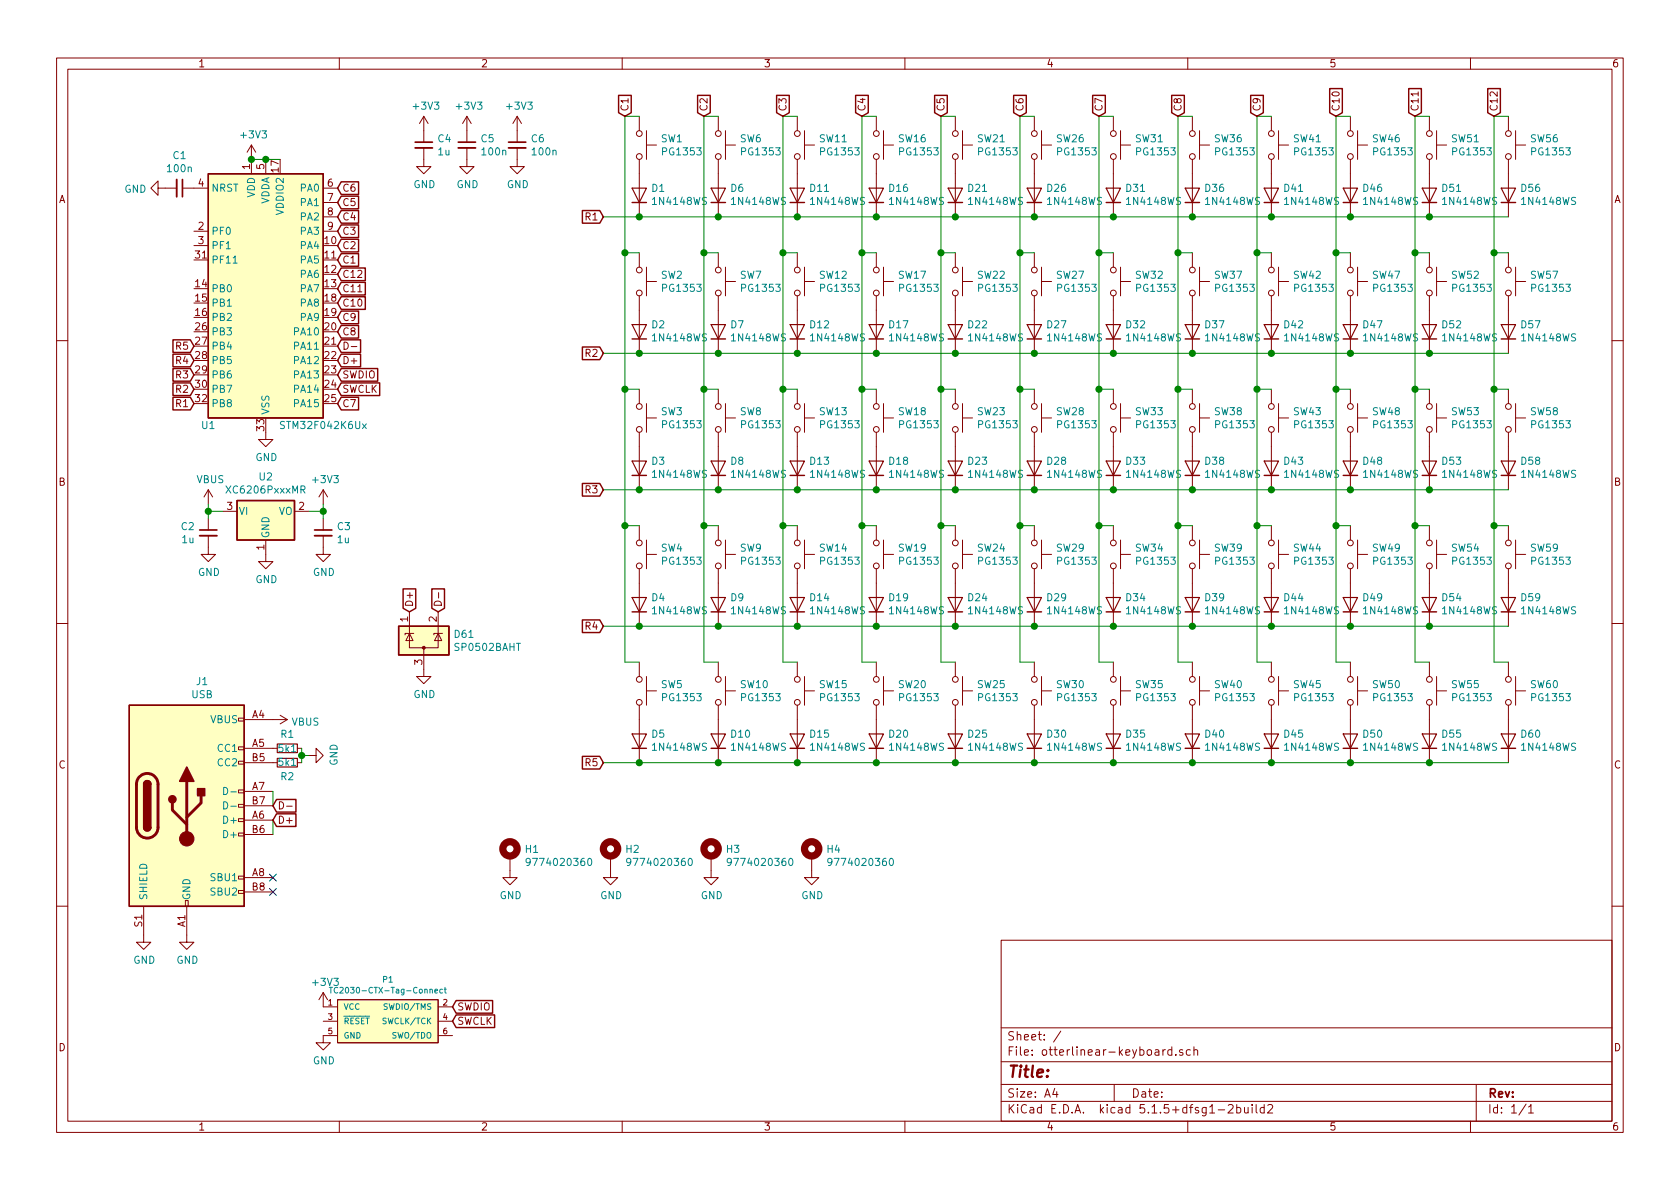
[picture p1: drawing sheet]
<svg xmlns="http://www.w3.org/2000/svg" width="297mm" height="210mm" viewBox="0 0 297 210" stroke-linecap="round" stroke-linejoin="round" font-family="sans-serif">
<g fill="none" stroke="#840000" stroke-width=".18">
<path d="M10 10.3h277v189.9h-277zM12 12.2h273v186.1h-273zM60 10.3v1.9M110 10.3v1.9M160 10.3v1.9M210 10.3v1.9M250.7 16.3v.7M260 10.3v1.9M27.9 33.3v-1.3l-1.2 1.3 1.2 1.2v-1.2h3.3M32.3 33.3h4.5M44.4 25.6v5.1M44.4 25.6l-.7 1.3"/>
<path d="M44.4 25.6l.8 1.3M47 28.2v2.5M57.1 33.3h2.6M57.1 35.8h2.6M57.1 38.3h2.6M74.9 26.2v3.3h1.3l-1.3 1.2-1.2-1.2h1.2M74.9 20.6v4.5M74.9 20.6l-.7 1.2M74.9 20.6l.8 1.2M82.5 26.2v3.3h1.3l-1.3 1.2-1.2-1.2h1.2M82.5 20.6v4.5M82.5 20.6l-.7 1.2"/>
<path d="M82.5 20.6l.8 1.2M91.4 26.2v3.3h1.3l-1.3 1.2-1.2-1.2h1.2M91.4 20.6v4.5M91.4 20.6l-.7 1.2M91.4 20.6l.8 1.2M113 20.6v2.5M113 28.2v10.1M114.3 23.1v5.1M114.3 25.6h1.8M127 20.6v2.5M127 28.2v10.1M128.3 23.1v5.1"/>
<path d="M128.3 25.6h1.7M141 20.6v2.5M141 28.2v10.1M142.2 23.1v5.1M142.2 25.6h1.8M154.9 20.6v2.5M154.9 28.2v10.1M156.2 23.1v5.1M156.2 25.6h1.8M168.9 20.6v2.5M168.9 28.2v10.1M170.2 23.1v5.1"/>
<path d="M170.2 25.6h1.8M182.9 20.6v2.5M182.9 28.2v10.1M184.1 23.1v5.1M184.1 25.6h1.8M196.8 20.6v2.5M196.8 28.2v10.1M198.1 23.1v5.1M198.1 25.6h1.8M210.8 20.6v2.5M210.8 28.2v10.1M212.1 23.1v5.1"/>
<path d="M212.1 25.6h1.8M224.8 20.6v2.5M224.8 28.2v10.1M226.1 23.1v5.1M226.1 25.6h1.7M238.8 20.6v2.5M238.8 28.2v10.1M240 23.1v5.1M240 25.6h1.8M252.7 20.6v2.5M252.7 28.2v10.1M254 23.1v5.1"/>
<path d="M254 25.6h1.8M266.7 20.6v2.5M266.7 28.2v10.1M268 23.1v5.1M268 25.6h1.7M34.3 40.9h2.5M34.3 43.4h2.5M57.1 40.9h2.6M113 44.7v2.5M113 52.3v10.2M114.3 47.2v5.1M114.3 49.8h1.8"/>
<path d="M127 44.7v2.5M127 52.3v10.2M128.3 47.2v5.1M128.3 49.8h1.7M141 44.7v2.5M141 52.3v10.2M142.2 47.2v5.1M142.2 49.8h1.8M154.9 44.7v2.5M154.9 52.3v10.2M156.2 47.2v5.1M156.2 49.8h1.8"/>
<path d="M168.9 44.7v2.5M168.9 52.3v10.2M170.2 47.2v5.1M170.2 49.8h1.8M182.9 44.7v2.5M182.9 52.3v10.2M184.1 47.2v5.1M184.1 49.8h1.8M196.8 44.7v2.5M196.8 52.3v10.2M198.1 47.2v5.1M198.1 49.8h1.8"/>
<path d="M210.8 44.7v2.5M210.8 52.3v10.2M212.1 47.2v5.1M212.1 49.8h1.8M224.8 44.7v2.5M224.8 52.3v10.2M226.1 47.2v5.1M226.1 49.8h1.7M238.8 44.7v2.5M238.8 52.3v10.2M240 47.2v5.1M240 49.8h1.8"/>
<path d="M252.7 44.7v2.5M252.7 52.3v10.2M254 47.2v5.1M254 49.8h1.8M266.7 44.7v2.5M266.7 52.3v10.2M268 47.2v5.1M268 49.8h1.7M10 60.2h2M47 76.4v1.3h1.3l-1.3 1.3-1.3-1.3h1.3M60.8 60.5a.64 .64 0 0 1 .8 .6 .64 .64 0 0 1-.8 .7zM62.1 61.3h1"/>
<path d="M113 68.8v2.6M113 76.4v10.2M114.3 71.4v5M114.3 73.9h1.8M127 68.8v2.6M127 76.4v10.2M128.3 71.4v5M128.3 73.9h1.7M141 68.8v2.6M141 76.4v10.2M142.2 71.4v5M142.2 73.9h1.8"/>
<path d="M154.9 68.8v2.6M154.9 76.4v10.2M156.2 71.4v5M156.2 73.9h1.8M168.9 68.8v2.6M168.9 76.4v10.2M170.2 71.4v5M170.2 73.9h1.8M182.9 68.8v2.6M182.9 76.4v10.2M184.1 71.4v5M184.1 73.9h1.8"/>
<path d="M196.8 68.8v2.6M196.8 76.4v10.2M198.1 71.4v5M198.1 73.9h1.8M210.8 68.8v2.6M210.8 76.4v10.2M212.1 71.4v5M212.1 73.9h1.8M224.8 68.8v2.6M224.8 76.4v10.2M226.1 71.4v5M226.1 73.9h1.7"/>
<path d="M238.8 68.8v2.6M238.8 76.4v10.2M240 71.4v5M240 73.9h1.8M252.7 68.8v2.6M252.7 76.4v10.2M254 71.4v5M254 73.9h1.8M266.7 68.8v2.6M266.7 76.4v10.2M268 71.4v5M268 73.9h1.7"/>
<path d="M285 60.2h2M36.8 94.7v3.3h1.3l-1.3 1.3-1.2-1.3h1.2M36.8 86.6v2.5M36.8 91.7v2M36.8 86.6l-.7 1.3M36.8 86.6l.8 1.3M39.4 90.4h2.5M47 95.5v3.8h1.3l-1.3 1.3-1.3-1.3h1.3M52.1 90.4h2.5M57.1 94.7v3.3h1.3l-1.3 1.3-1.2-1.3h1.2M57.1 86.6v2.5M57.1 91.7v2"/>
<path d="M57.1 86.6l-.7 1.3M57.1 86.6l.8 1.3M113 93v2.5M114.3 98h1.8M114.3 95.5v5.1M127 93v2.5M128.3 98h1.7M128.3 95.5v5.1M141 93v2.5M142.2 98h1.8M142.2 95.5v5.1M154.9 93v2.5"/>
<path d="M156.2 98h1.8M156.2 95.5v5.1M168.9 93v2.5M170.2 98h1.8M170.2 95.5v5.1M182.9 93v2.5M184.1 98h1.8M184.1 95.5v5.1M196.8 93v2.5M198.1 98h1.8M198.1 95.5v5.1M210.8 93v2.5"/>
<path d="M212.1 98h1.8M212.1 95.5v5.1M224.8 93v2.5M226.1 98h1.7M226.1 95.5v5.1M238.8 93v2.5M240 98h1.8M240 95.5v5.1M252.7 93v2.5M254 98h1.8M254 95.5v5.1M266.7 93v2.5"/>
<path d="M268 98h1.7M268 95.5v5.1M10 110.3h2M72.4 112v2.5h5.1v-2.5M72.4 112l.6 1.3h-1.2zM72.4 108.2v3.8M73.2 112h-1.6v.3M74.9 114.5v5.1h1.3l-1.3 1.3-1.2-1.3h1.2M76.9 106.4a.66 .66 0 0 1 .8-.1 .66 .66 0 0 1 .3 .7h-1.2zM77.5 112l.6 1.3h-1.3zM77.5 108.2v3.8M77.5 104.8v1"/>
<path d="M78.2 112h-1.5v.3M113 100.6v10.1M113 117.1v2.5M114.3 119.6v5.1M127 100.6v10.1M127 117.1v2.5M128.3 119.6v5.1M141 100.6v10.1M141 117.1v2.5M142.2 119.6v5.1M154.9 100.6v10.1M154.9 117.1v2.5"/>
<path d="M156.2 119.6v5.1M168.9 100.6v10.1M168.9 117.1v2.5M170.2 119.6v5.1M182.9 100.6v10.1M182.9 117.1v2.5M184.1 119.6v5.1M196.8 100.6v10.1M196.8 117.1v2.5M198.1 119.6v5.1M210.8 100.6v10.1M210.8 117.1v2.5"/>
<path d="M212.1 119.6v5.1M224.8 100.6v10.1M224.8 117.1v2.5M226.1 119.6v5.1M238.8 100.6v10.1M238.8 117.1v2.5M240 119.6v5.1M252.7 100.6v10.1M252.7 117.1v2.5M254 119.6v5.1M266.7 100.6v10.1M266.7 117.1v2.5"/>
<path d="M268 119.6v5.1M285 110.3h2M42.2 139.7h1v.5h-1zM42.2 134.6h1v.5h-1zM42.2 132.1h1v.5h-1zM42.2 127h1v.5h-1zM43.2 127.2h7.6M43.2 132.3h5.8M43.2 134.9h5.8M43.2 139.9h5.1M49.5 126.5l1.3 .7M50.8 127.2l-1.3 .8"/>
<path d="M52.6 132.3h.7M52.6 134.9h.7M54.6 133.6h1.3v-1.3l1.2 1.3-1.2 1.3v-1.3M113 124.7v10.2M114.3 122.2h1.8M127 124.7v10.2M128.3 122.2h1.7M141 124.7v10.2M142.2 122.2h1.8M154.9 124.7v10.2M156.2 122.2h1.8M168.9 124.7v10.2"/>
<path d="M170.2 122.2h1.8M182.9 124.7v10.2M184.1 122.2h1.8M196.8 124.7v10.2M198.1 122.2h1.8M210.8 124.7v10.2M212.1 122.2h1.8M224.8 124.7v10.2M226.1 122.2h1.7M238.8 124.7v10.2M240 122.2h1.8M252.7 124.7v10.2"/>
<path d="M254 122.2h1.8M266.7 124.7v10.2M268 122.2h1.7M32.8 159.3h.5v1h-.5zM42.2 157.5h1v.5h-1zM42.2 154.9h1v.5h-1zM42.2 147.3h1v.5h-1zM42.2 144.8h1v.5h-1zM42.2 142.2h1v.5h-1zM43.2 145h5.1M43.2 155.2h5.1M43.2 147.6h5.1"/>
<path d="M43.2 142.5h5.1M43.2 157.7h5.1M49.4 141.8a.64 .64 0 0 1 .7 .6 .64 .64 0 0 1-.7 .6zM50.7 142.6h1M90.2 151.4v3.8h1.2l-1.2 1.3-1.3-1.3h1.3M107.9 151.4v3.8h1.3l-1.3 1.3-1.2-1.3h1.2M125.7 151.4v3.8h1.3l-1.3 1.3-1.2-1.3h1.2M143.5 151.4v3.8h1.3l-1.3 1.3-1.3-1.3h1.3M10 160.2h2M25.4 160.3v6.3h1.3l-1.3 1.3-1.3-1.3h1.3M33 160.3v6.3h1.3l-1.3 1.3-1.3-1.3h1.3M57.1 175.5v2.5h2.6"/>
<path d="M57.1 175.5l-.7 1.3M57.1 175.5l.8 1.3M59.7 176.8h17.8v7.6h-17.8zM77.5 178h2.5M177 166.3h108v32h-108zM285 160.2h2M57.1 180.6h2.6M59.7 183.1h-2.6v1.3h1.3l-1.3 1.3-1.2-1.3h1.2M60 198.3v1.9M77.5 180.6h2.5M77.5 183.1h2.5M110 198.3v1.9"/>
<path d="M160 198.3v1.9M177 194.8h108M177 191.8h108M177 187.8h108M177 181.8h108M186.5 192.5l-.4 1h1M186.8 193v1M187.6 182.3l-1.3 2M197 191.8v3M205.6 185.6v1M206 185.6l-.4 .3M207.2 185.7l-.4-.1-.3 .3 .1 .6h.6"/>
<path d="M207.2 185.1v1.5M207.9 186.5v.1M209.1 185.7a.37 .37 0 0 0-.6 .1l.1 .2 .5 .2 .1 .1-.2 .3-.5-.1M210 198.3v1.9M210.5 185.7l-.5-.1-.2 .3v.6l.2 .1 .5-.1M211.1 185.7h.1a.37 .37 0 0 1 .6 .1v.8M211.1 185.1v1.5M215.4 196.3h1.1M217.2 195.5l.2-.2h.4l.2 .5-.9 1h.9M218.7 195.9l.4-.1 .3 .3-.1 .6h-.6M218.7 195.3v1.5M220 195.8l.1 .9 .3 .1 .3-.1"/>
<path d="M220.7 195.8v1M221.4 195.3v.2M221.4 195.8v1M222.1 195.3v1.3l.2 .2M223.5 195.9l-.4-.1-.3 .3 .1 .6 .2 .1 .4-.1M223.5 195.3v1.5M224.2 195.5l.2-.2h.3l.3 .5-.9 1h.9M260 198.3v1.9M261 191.8v6.5M269.8 195.2l-1.2 2M270.3 195.8l.4-.5v1.5M270.3 196.8h.8"/>
<circle cx="113" cy="23.6" r=".51"/>
<circle cx="113" cy="27.7" r=".51"/>
<circle cx="127" cy="23.6" r=".51"/>
<circle cx="127" cy="27.7" r=".51"/>
<circle cx="141" cy="27.7" r=".51"/>
<circle cx="141" cy="23.6" r=".51"/>
<circle cx="154.9" cy="23.6" r=".51"/>
<circle cx="154.9" cy="27.7" r=".51"/>
<circle cx="168.9" cy="27.7" r=".51"/>
<circle cx="168.9" cy="23.6" r=".51"/>
<circle cx="182.9" cy="27.7" r=".51"/>
<circle cx="182.9" cy="23.6" r=".51"/>
<circle cx="196.9" cy="27.7" r=".51"/>
<circle cx="196.9" cy="23.6" r=".51"/>
<circle cx="210.8" cy="27.7" r=".51"/>
<circle cx="210.8" cy="23.6" r=".51"/>
<circle cx="224.8" cy="27.7" r=".51"/>
<circle cx="224.8" cy="23.6" r=".51"/>
<circle cx="238.8" cy="27.7" r=".51"/>
<circle cx="238.8" cy="23.6" r=".51"/>
<circle cx="252.7" cy="27.7" r=".51"/>
<circle cx="252.7" cy="23.6" r=".51"/>
<circle cx="266.7" cy="27.7" r=".51"/>
<circle cx="266.7" cy="23.6" r=".51"/>
<circle cx="113" cy="51.8" r=".51"/>
<circle cx="113" cy="47.7" r=".51"/>
<circle cx="127" cy="51.8" r=".51"/>
<circle cx="127" cy="47.7" r=".51"/>
<circle cx="141" cy="51.8" r=".51"/>
<circle cx="141" cy="47.7" r=".51"/>
<circle cx="154.9" cy="47.7" r=".51"/>
<circle cx="154.9" cy="51.8" r=".51"/>
<circle cx="168.9" cy="47.7" r=".51"/>
<circle cx="168.9" cy="51.8" r=".51"/>
<circle cx="182.9" cy="51.8" r=".51"/>
<circle cx="182.9" cy="47.7" r=".51"/>
<circle cx="196.9" cy="51.8" r=".51"/>
<circle cx="196.9" cy="47.7" r=".51"/>
<circle cx="210.8" cy="51.8" r=".51"/>
<circle cx="210.8" cy="47.7" r=".51"/>
<circle cx="224.8" cy="47.7" r=".51"/>
<circle cx="224.8" cy="51.8" r=".51"/>
<circle cx="238.8" cy="51.8" r=".51"/>
<circle cx="238.8" cy="47.7" r=".51"/>
<circle cx="252.7" cy="51.8" r=".51"/>
<circle cx="252.7" cy="47.7" r=".51"/>
<circle cx="266.7" cy="47.7" r=".51"/>
<circle cx="266.7" cy="51.8" r=".51"/>
<circle cx="113" cy="75.9" r=".51"/>
<circle cx="113" cy="71.9" r=".51"/>
<circle cx="127" cy="71.9" r=".51"/>
<circle cx="127" cy="75.9" r=".51"/>
<circle cx="141" cy="75.9" r=".51"/>
<circle cx="141" cy="71.9" r=".51"/>
<circle cx="154.9" cy="75.9" r=".51"/>
<circle cx="154.9" cy="71.9" r=".51"/>
<circle cx="168.9" cy="75.9" r=".51"/>
<circle cx="168.9" cy="71.9" r=".51"/>
<circle cx="182.9" cy="75.9" r=".51"/>
<circle cx="182.9" cy="71.9" r=".51"/>
<circle cx="196.9" cy="71.9" r=".51"/>
<circle cx="196.9" cy="75.9" r=".51"/>
<circle cx="210.8" cy="71.9" r=".51"/>
<circle cx="210.8" cy="75.9" r=".51"/>
<circle cx="224.8" cy="71.9" r=".51"/>
<circle cx="224.8" cy="75.9" r=".51"/>
<circle cx="238.8" cy="75.9" r=".51"/>
<circle cx="238.8" cy="71.9" r=".51"/>
<circle cx="252.7" cy="71.9" r=".51"/>
<circle cx="252.7" cy="75.9" r=".51"/>
<circle cx="266.7" cy="75.9" r=".51"/>
<circle cx="266.7" cy="71.9" r=".51"/>
<circle cx="113" cy="96" r=".51"/>
<circle cx="127" cy="96" r=".51"/>
<circle cx="141" cy="96" r=".51"/>
<circle cx="154.9" cy="96" r=".51"/>
<circle cx="168.9" cy="96" r=".51"/>
<circle cx="182.9" cy="96" r=".51"/>
<circle cx="196.9" cy="96" r=".51"/>
<circle cx="210.8" cy="96" r=".51"/>
<circle cx="224.8" cy="96" r=".51"/>
<circle cx="238.8" cy="96" r=".51"/>
<circle cx="252.7" cy="96" r=".51"/>
<circle cx="266.7" cy="96" r=".51"/>
<circle cx="113" cy="100.1" r=".51"/>
<circle cx="127" cy="100.1" r=".51"/>
<circle cx="141" cy="100.1" r=".51"/>
<circle cx="154.9" cy="100.1" r=".51"/>
<circle cx="168.9" cy="100.1" r=".51"/>
<circle cx="182.9" cy="100.1" r=".51"/>
<circle cx="196.9" cy="100.1" r=".51"/>
<circle cx="210.8" cy="100.1" r=".51"/>
<circle cx="224.8" cy="100.1" r=".51"/>
<circle cx="238.8" cy="100.1" r=".51"/>
<circle cx="252.7" cy="100.1" r=".51"/>
<circle cx="266.7" cy="100.1" r=".51"/>
<circle cx="113" cy="124.2" r=".51"/>
<circle cx="113" cy="120.1" r=".51"/>
<circle cx="127" cy="120.1" r=".51"/>
<circle cx="127" cy="124.2" r=".51"/>
<circle cx="141" cy="120.1" r=".51"/>
<circle cx="141" cy="124.2" r=".51"/>
<circle cx="154.9" cy="124.2" r=".51"/>
<circle cx="154.9" cy="120.1" r=".51"/>
<circle cx="168.9" cy="124.2" r=".51"/>
<circle cx="168.9" cy="120.1" r=".51"/>
<circle cx="182.9" cy="120.1" r=".51"/>
<circle cx="182.9" cy="124.2" r=".51"/>
<circle cx="196.9" cy="124.2" r=".51"/>
<circle cx="196.9" cy="120.1" r=".51"/>
<circle cx="210.8" cy="124.2" r=".51"/>
<circle cx="210.8" cy="120.1" r=".51"/>
<circle cx="224.8" cy="120.1" r=".51"/>
<circle cx="224.8" cy="124.2" r=".51"/>
<circle cx="238.8" cy="124.2" r=".51"/>
<circle cx="238.8" cy="120.1" r=".51"/>
<circle cx="252.7" cy="124.2" r=".51"/>
<circle cx="252.7" cy="120.1" r=".51"/>
<circle cx="266.7" cy="124.2" r=".51"/>
<circle cx="266.7" cy="120.1" r=".51"/>
</g>
<g fill="none" stroke="#840000" stroke-width=".25">
<path d="M109.4 16.9h2.2v3l-1.1 .7-1.1-.7zM123.3 16.9h2.3v3l-1.1 .7-1.2-.7zM137.3 16.9h2.2v3l-1.1 .7-1.1-.7zM151.3 16.9h2.2v3l-1.1 .7-1.1-.7zM165.3 16.9h2.2v3l-1.1 .7-1.1-.7zM179.2 16.9h2.3v3l-1.2 .7-1.1-.7zM193.2 16.9h2.2v3l-1.1 .7-1.1-.7zM207.2 16.9h2.2v3l-1.1 .7-1.1-.7zM221.1 16.9h2.3v3l-1.2 .7-1.1-.7zM235.1 15.7h2.2v4.2l-1.1 .7-1.1-.7zM249.1 15.7h2.2v4.2l-1.1 .7-1.1-.7zM263 15.7h2.3v4.2l-1.1 .7-1.2-.7z"/>
<path d="M36.8 30.7h20.3v43.2h-20.3zM60.3 32.2h3.1v2.2h-3.1l-.6-1.1zM60.3 34.7h3.1v2.2h-3.1l-.6-1.1zM60.3 37.2h3.1v2.3h-3.1l-.6-1.2zM60.3 39.8h3.1v2.2h-3.1l-.6-1.1zM103 37.2h3l.7 1.1-.7 1.2h-3zM111.8 35.8h2.5M125.7 35.8h2.6M139.7 35.8h2.5M153.7 35.8h2.5M167.6 35.8h2.6M181.6 35.8h2.5"/>
<path d="M195.6 35.8h2.5M209.5 35.8h2.6M223.5 35.8h2.6M237.5 35.8h2.5M251.5 35.8h2.5M265.4 35.8h2.6M60.3 44.9h3.1v2.2h-3.1l-.6-1.1zM60.3 42.3h3.1v2.2h-3.1l-.6-1.1zM60.3 47.4h4.3v2.2h-4.3l-.6-1.1zM60.3 49.9h4.3v2.3h-4.3l-.6-1.2zM60.3 52.5h4.3v2.2h-4.3l-.6-1.1zM60.3 55h3.1v2.2h-3.1l-.6-1.1z"/>
<path d="M60.3 57.6h3.1v2.2h-3.1l-.6-1.1zM111.8 59.9h2.5M125.7 59.9h2.6M139.7 59.9h2.5M153.7 59.9h2.5M167.6 59.9h2.6M181.6 59.9h2.5M195.6 59.9h2.5M209.5 59.9h2.6M223.5 59.9h2.6M237.5 59.9h2.5M251.5 59.9h2.5"/>
<path d="M265.4 59.9h2.6M30.6 62.6h3.1l.6 1.1-.6 1.2h-3.1zM30.6 60.1h3.1l.6 1.1-.6 1.1h-3.1zM30.6 65.2h3.1l.6 1.1-.6 1.1h-3.1zM30.6 67.7h3.1l.6 1.1-.6 1.1h-3.1zM30.6 70.3h3.1l.6 1.1-.6 1.1h-3.1zM60.3 67.7h6.8v2.2h-6.8l-.6-1.1zM60.3 65.2h6.5v2.2h-6.5l-.6-1.1zM60.3 62.6h3.5v2.3h-3.5l-.6-1.2zM60.3 60.1h3.5v2.2h-3.5l-.6-1.1zM60.3 70.3h3.1v2.2h-3.1l-.6-1.1zM103 61.4h3l.7 1.1-.7 1.1h-3z"/>
<path d="M41.9 88.5h10.2v7h-10.2zM103 85.5h3l.7 1.1-.7 1.1h-3zM111.8 84.1h2.5M125.7 84.1h2.6M139.7 84.1h2.5M153.7 84.1h2.5M167.6 84.1h2.6M181.6 84.1h2.5M195.6 84.1h2.5M209.5 84.1h2.6M223.5 84.1h2.6M237.5 84.1h2.5"/>
<path d="M251.5 84.1h2.5M265.4 84.1h2.6M70.5 110.7h8.9v5.1h-8.9zM71.3 104.1h2.2v3.5l-1.1 .6-1.1-.6zM76.4 104.1h2.2v3.5l-1.1 .6-1.1-.6zM103 109.6h3l.7 1.1-.7 1.2h-3zM111.8 108.2h2.5M125.7 108.2h2.6M139.7 108.2h2.5M153.7 108.2h2.5M167.6 108.2h2.6M181.6 108.2h2.5"/>
<path d="M195.6 108.2h2.5M209.5 108.2h2.6M223.5 108.2h2.6M237.5 108.2h2.5M251.5 108.2h2.5M265.4 108.2h2.6M22.9 124.7h20.3v35.6h-20.3zM25.4 138.7a.63 .63 0 0 1 .6-.7 .63 .63 0 0 1 .7 .7M103 133.8h3l.7 1.1-.7 1.1h-3zM111.8 132.3h2.5M125.7 132.3h2.6M139.7 132.3h2.5"/>
<path d="M153.7 132.3h2.5M167.6 132.3h2.6M181.6 132.3h2.5M195.6 132.3h2.5M209.5 132.3h2.6M223.5 132.3h2.6M237.5 132.3h2.5M251.5 132.3h2.5M265.4 132.3h2.6M25.4 146.3a.63 .63 0 0 0 .6 .6 .63 .63 0 0 0 .7-.6M48.9 143.9h3.4v2.2h-3.4l-.6-1.1zM48.9 141.4h3.4v2.2h-3.4l-.6-1.1z"/>
<path d="M80.6 179.5h6.9v2.2h-6.9l-.6-1.1zM80.6 176.9h6.5v2.3h-6.5l-.6-1.2z"/>
</g>
<g fill="none" stroke="#840000" stroke-width=".2">
<path d="M111.8 33.3h2.5l-1.3 2.5zM125.7 33.3h2.6l-1.3 2.5zM139.7 33.3h2.5l-1.2 2.5zM153.7 33.3h2.5l-1.3 2.5zM167.6 33.3h2.6l-1.3 2.5zM181.6 33.3h2.5l-1.2 2.5zM195.6 33.3h2.5l-1.3 2.5zM209.5 33.3h2.6l-1.3 2.5zM223.5 33.3h2.6l-1.3 2.5zM237.5 33.3h2.5l-1.2 2.5zM251.5 33.3h2.5l-1.3 2.5zM265.4 33.3h2.6l-1.3 2.5z"/>
<path d="M111.8 57.4h2.5l-1.3 2.5zM125.7 57.4h2.6l-1.3 2.5zM139.7 57.4h2.5l-1.2 2.5zM153.7 57.4h2.5l-1.3 2.5zM167.6 57.4h2.6l-1.3 2.5zM181.6 57.4h2.5l-1.2 2.5zM195.6 57.4h2.5l-1.3 2.5zM209.5 57.4h2.6l-1.3 2.5zM223.5 57.4h2.6l-1.3 2.5zM237.5 57.4h2.5l-1.2 2.5zM251.5 57.4h2.5l-1.3 2.5zM265.4 57.4h2.6l-1.3 2.5z"/>
<path d="M111.8 81.5h2.5l-1.3 2.6zM125.7 81.5h2.6l-1.3 2.6zM139.7 81.5h2.5l-1.2 2.6zM153.7 81.5h2.5l-1.3 2.6zM167.6 81.5h2.6l-1.3 2.6zM181.6 81.5h2.5l-1.2 2.6zM195.6 81.5h2.5l-1.3 2.6zM209.5 81.5h2.6l-1.3 2.6zM223.5 81.5h2.6l-1.3 2.6zM237.5 81.5h2.5l-1.2 2.6zM251.5 81.5h2.5l-1.3 2.6zM265.4 81.5h2.6l-1.3 2.6z"/>
<path d="M111.8 105.7h2.5l-1.3 2.5zM125.7 105.7h2.6l-1.3 2.5zM139.7 105.7h2.5l-1.2 2.5zM153.7 105.7h2.5l-1.3 2.5zM167.6 105.7h2.6l-1.3 2.5zM181.6 105.7h2.5l-1.2 2.5zM195.6 105.7h2.5l-1.3 2.5zM209.5 105.7h2.6l-1.3 2.5zM223.5 105.7h2.6l-1.3 2.5zM237.5 105.7h2.5l-1.2 2.5zM251.5 105.7h2.5l-1.3 2.5zM265.4 105.7h2.6l-1.3 2.5z"/>
<path d="M49 131.6h3.6v1.5h-3.6zM49 134.1h3.6v1.5h-3.6zM111.8 129.8h2.5l-1.3 2.5zM125.7 129.8h2.6l-1.3 2.5zM139.7 129.8h2.5l-1.2 2.5zM153.7 129.8h2.5l-1.3 2.5zM167.6 129.8h2.6l-1.3 2.5zM181.6 129.8h2.5l-1.2 2.5zM195.6 129.8h2.5l-1.3 2.5zM209.5 129.8h2.6l-1.3 2.5zM223.5 129.8h2.6l-1.3 2.5zM237.5 129.8h2.5l-1.2 2.5z"/>
<path d="M251.5 129.8h2.5l-1.3 2.5zM265.4 129.8h2.6l-1.3 2.5z"/>
</g>
<g fill="#ffffc2" stroke="#ffffc2" stroke-width=".18">
<path d="M59.7 176.8h17.8v7.6h-17.8z"/>
<path d="M22.9 124.7h20.3v35.6h-20.3z"/>
<path d="M70.5 110.7h8.9v5.1h-8.9z"/>
<path d="M36.8 30.7h20.3v43.2h-20.3z"/>
<path d="M41.9 88.5h10.2v7h-10.2z"/>
</g>
<g fill="none" stroke="#008484" stroke-width=".18">
<path d="M41.2 46.5h.7M64.1 74.9l.7 .9M64.8 74.9l-.7 .9M53.2 86.6l.6-.1 .1-.5-.2-.1h-.5v1.3M53.5 86.6l.4 .6M39.5 139.2a.64 .64 0 0 1 .8 .7 .64 .64 0 0 1-.8 .6zM39.5 141.8a.64 .64 0 0 1 .8 .6 .64 .64 0 0 1-.8 .6zM40.8 140h1M40.8 142.6h1M93.8 152.3l-.3 .3h-.3l-.2-.3 .1-.4 .1-.1 .5 .1a.84 .84 0 0 1-.3 1.2h-.3M104 151.9l.2-.1a.67 .67 0 0 1 .4 .6 .67 .67 0 0 1-.4 .7l-.2-.2-.1-.3zM111.5 152.3l-.2 .3h-.3l-.2-.3v-.4l.2-.1 .5 .1a.84 .84 0 0 1-.3 1.2h-.3"/>
<path d="M121.8 151.9l.2-.1a.67 .67 0 0 1 .4 .6 .67 .67 0 0 1-.4 .7l-.3-.5zM129.3 152.3l-.2 .3h-.3l-.2-.3v-.4l.2-.1 .4 .1a.84 .84 0 0 1-.3 1.2h-.2M139.6 151.9l.2-.1a.67 .67 0 0 1 .4 .6 .67 .67 0 0 1-.4 .7l-.4-.5zM147.1 152.3l-.3 .3h-.2l-.2-.3v-.4l.2-.1 .4 .1a.84 .84 0 0 1-.3 1.2h-.2M157.4 151.9l.1-.1a.67 .67 0 0 1 .5 .6 .67 .67 0 0 1-.5 .7l-.3-.5zM58.5 174.6v1M59.7 174.7a.46 .46 0 0 0-.6 .4 .46 .46 0 0 0 .6 .4M76.9 175.3l.5-.1-.1-.2-.3-.1-.1 .2v.5h.4M78.2 175l-.2-.1-.3 .2 .2 .5h.3M78.5 174.9h.4M78.7 174.6v.9l.2 .1"/>
</g>
<path d="M31.2 31.7v3.1M73.4 26.2h3.1M81 26.2h3.1M89.9 26.2h3.1M35.3 94.7h3.1M55.6 94.7h3.1" fill="none" stroke="#840000" stroke-width=".33"/>
<path d="M32.3 31.7v3.1M73.4 25.1h3.1M81 25.1h3.1M89.9 25.1h3.1M35.3 93.7h3.1M55.6 93.7h3.1" fill="none" stroke="#840000" stroke-width=".3"/>
<path d="M24.6 137.5a1.9 1.9 0 0 1 2.1-.6 1.9 1.9 0 0 1 1.2 1.8v7.6a1.9 1.9 0 0 1-1.9 1.9 1.9 1.9 0 0 1-1.9-1.9v-7.8l.1-.5zM33 138.2v10.1M30.5 142v1.3l2.5 2.5M35.6 140.7v1.3l-2.6 2.5" fill="none" stroke="#840000" stroke-width=".51"/>
<g fill="#840000" stroke="#840000" stroke-width=".25">
<path d="M25.4 146.3h1.3a.63 .63 0 0 1-.7 .6 .63 .63 0 0 1-.6-.6z"/>
<path d="M25.6 138.2a.63 .63 0 0 1 .7-.1 .63 .63 0 0 1 .4 .6h-1.3z"/>
<path d="M25.4 138.7h1.3v7.6h-1.3z"/>
<path d="M34.9 139.4h1.3v1.3h-1.3z"/>
<path d="M33 135.6l1.3 2.6h-2.6z"/>
<circle cx="30.5" cy="141.3" r=".63"/>
</g>
<g fill="#840000" stroke="#840000" stroke-width=".18">
<circle cx="33" cy="148.3" r="1.27"/>
<circle cx="74.9" cy="114.5" r=".25"/>
</g>
<g fill="none" stroke="#840000" stroke-width="1.3">
<circle cx="90.2" cy="150.1" r="1.27"/>
<circle cx="107.9" cy="150.1" r="1.27"/>
<circle cx="125.7" cy="150.1" r="1.27"/>
<circle cx="143.5" cy="150.1" r="1.27"/>
</g>
<g fill="none" stroke="#008400" stroke-width=".18">
<path d="M44.4 28.2h5.1M106.7 38.3h160M113 20.6h-2.5v96.5h2.5M127 20.6h-2.5v96.5h2.5M141 20.6h-2.6v96.5h2.6M154.9 20.6h-2.5v96.5h2.5M168.9 20.6h-2.5v96.5h2.5M182.9 20.6h-2.6v96.5h2.6M196.8 20.6h-2.5v96.5h2.5M210.8 20.6h-2.5v96.5h2.5M224.8 20.6h-2.6v96.5h2.6M238.8 20.6h-2.6v96.5h2.6"/>
<path d="M252.7 20.6h-2.5v96.5h2.5M266.7 20.6h-2.5v96.5h2.5M110.5 44.7h2.5M124.5 44.7h2.5M138.4 44.7h2.6M152.4 44.7h2.5M166.4 44.7h2.5M180.3 44.7h2.6M194.3 44.7h2.5M208.3 44.7h2.5M222.2 44.7h2.6M236.2 44.7h2.6"/>
<path d="M250.2 44.7h2.5M264.2 44.7h2.5M106.7 62.5h160M110.5 68.8h2.5M124.5 68.8h2.5M138.4 68.8h2.6M152.4 68.8h2.5M166.4 68.8h2.5M180.3 68.8h2.6M194.3 68.8h2.5M208.3 68.8h2.5M222.2 68.8h2.6"/>
<path d="M236.2 68.8h2.6M250.2 68.8h2.5M264.2 68.8h2.5M36.8 89.1v2.6M36.8 90.4h2.6M54.6 90.4h2.5M57.1 89.1v2.6M106.7 86.6h160M110.5 93h2.5M124.5 93h2.5M138.4 93h2.6M152.4 93h2.5"/>
<path d="M166.4 93h2.5M180.3 93h2.6M194.3 93h2.5M208.3 93h2.5M222.2 93h2.6M236.2 93h2.6M250.2 93h2.5M264.2 93h2.5M106.7 110.7h160M48.3 139.9v2.6M53.3 132.3v2.6M53.3 133.6h1.3"/>
<path d="M106.7 134.9h160M48.3 145v2.6"/>
</g>
<g fill="#008400" stroke="#008400" stroke-width=".25">
<circle cx="182.9" cy="110.7" r=".51"/>
<circle cx="141" cy="86.6" r=".51"/>
<circle cx="154.9" cy="86.6" r=".51"/>
<circle cx="168.9" cy="86.6" r=".51"/>
<circle cx="182.9" cy="86.6" r=".51"/>
<circle cx="113" cy="38.3" r=".51"/>
<circle cx="196.9" cy="86.6" r=".51"/>
<circle cx="127" cy="38.3" r=".51"/>
<circle cx="210.8" cy="86.6" r=".51"/>
<circle cx="224.8" cy="86.6" r=".51"/>
<circle cx="238.8" cy="86.6" r=".51"/>
<circle cx="53.3" cy="133.6" r=".51"/>
<circle cx="141" cy="38.3" r=".51"/>
<circle cx="57.2" cy="90.4" r=".51"/>
<circle cx="252.7" cy="86.6" r=".51"/>
<circle cx="113" cy="110.7" r=".51"/>
<circle cx="36.8" cy="90.4" r=".51"/>
<circle cx="127" cy="110.7" r=".51"/>
<circle cx="154.9" cy="38.3" r=".51"/>
<circle cx="141" cy="110.7" r=".51"/>
<circle cx="168.9" cy="38.3" r=".51"/>
<circle cx="154.9" cy="110.7" r=".51"/>
<circle cx="168.9" cy="110.7" r=".51"/>
<circle cx="154.9" cy="62.5" r=".51"/>
<circle cx="166.4" cy="44.7" r=".51"/>
<circle cx="168.9" cy="62.5" r=".51"/>
<circle cx="182.9" cy="62.5" r=".51"/>
<circle cx="196.9" cy="62.5" r=".51"/>
<circle cx="210.8" cy="62.5" r=".51"/>
<circle cx="224.8" cy="62.5" r=".51"/>
<circle cx="238.8" cy="62.5" r=".51"/>
<circle cx="252.7" cy="62.5" r=".51"/>
<circle cx="110.5" cy="44.7" r=".51"/>
<circle cx="124.5" cy="44.7" r=".51"/>
<circle cx="138.4" cy="44.7" r=".51"/>
<circle cx="152.4" cy="44.7" r=".51"/>
<circle cx="127" cy="86.6" r=".51"/>
<circle cx="180.3" cy="44.7" r=".51"/>
<circle cx="194.3" cy="44.7" r=".51"/>
<circle cx="208.3" cy="44.7" r=".51"/>
<circle cx="222.3" cy="44.7" r=".51"/>
<circle cx="236.2" cy="44.7" r=".51"/>
<circle cx="250.2" cy="44.7" r=".51"/>
<circle cx="264.2" cy="44.7" r=".51"/>
<circle cx="141" cy="62.5" r=".51"/>
<circle cx="127" cy="62.5" r=".51"/>
<circle cx="113" cy="62.5" r=".51"/>
<circle cx="113" cy="86.6" r=".51"/>
<circle cx="238.8" cy="38.3" r=".51"/>
<circle cx="224.8" cy="38.3" r=".51"/>
<circle cx="138.4" cy="93" r=".51"/>
<circle cx="152.4" cy="93" r=".51"/>
<circle cx="166.4" cy="93" r=".51"/>
<circle cx="180.3" cy="93" r=".51"/>
<circle cx="194.3" cy="93" r=".51"/>
<circle cx="208.3" cy="93" r=".51"/>
<circle cx="222.3" cy="93" r=".51"/>
<circle cx="236.2" cy="93" r=".51"/>
<circle cx="250.2" cy="93" r=".51"/>
<circle cx="264.2" cy="93" r=".51"/>
<circle cx="252.7" cy="38.3" r=".51"/>
<circle cx="124.5" cy="93" r=".51"/>
<circle cx="113" cy="134.9" r=".51"/>
<circle cx="127" cy="134.9" r=".51"/>
<circle cx="141" cy="134.9" r=".51"/>
<circle cx="154.9" cy="134.9" r=".51"/>
<circle cx="168.9" cy="134.9" r=".51"/>
<circle cx="182.9" cy="134.9" r=".51"/>
<circle cx="196.9" cy="134.9" r=".51"/>
<circle cx="210.8" cy="134.9" r=".51"/>
<circle cx="224.8" cy="134.9" r=".51"/>
<circle cx="238.8" cy="134.9" r=".51"/>
<circle cx="252.7" cy="134.9" r=".51"/>
<circle cx="152.4" cy="68.8" r=".51"/>
<circle cx="196.9" cy="110.7" r=".51"/>
<circle cx="210.8" cy="110.7" r=".51"/>
<circle cx="224.8" cy="110.7" r=".51"/>
<circle cx="196.9" cy="38.3" r=".51"/>
<circle cx="44.5" cy="28.2" r=".51"/>
<circle cx="238.8" cy="110.7" r=".51"/>
<circle cx="210.8" cy="38.3" r=".51"/>
<circle cx="252.7" cy="110.7" r=".51"/>
<circle cx="110.5" cy="68.8" r=".51"/>
<circle cx="47" cy="28.2" r=".51"/>
<circle cx="124.5" cy="68.8" r=".51"/>
<circle cx="138.4" cy="68.8" r=".51"/>
<circle cx="182.9" cy="38.3" r=".51"/>
<circle cx="166.4" cy="68.8" r=".51"/>
<circle cx="180.3" cy="68.8" r=".51"/>
<circle cx="194.3" cy="68.8" r=".51"/>
<circle cx="208.3" cy="68.8" r=".51"/>
<circle cx="222.3" cy="68.8" r=".51"/>
<circle cx="236.2" cy="68.8" r=".51"/>
<circle cx="250.2" cy="68.8" r=".51"/>
<circle cx="264.2" cy="68.8" r=".51"/>
<circle cx="110.5" cy="93" r=".51"/>
</g>
<path d="M47.7 157.1l1.2 1.2M47.7 154.6l1.2 1.2M48.9 157.1l-1.2 1.2M48.9 154.6l-1.2 1.2" fill="none" stroke="#000084" stroke-width=".18"/>
<text font-size="2.8" fill="#840000" x="178" y="190.5">Title:</text>
<g font-size="2.1" fill="#840000">
<text x="178" y="184">Sheet: /</text>
<text x="178" y="186.7">File: otterlinear-keyboard.sch</text>
<text x="178" y="196.9">KiCad E.D.A. kicad 5.1.5+dfsg1-2build2</text>
<text x="178" y="194.1">Size: A4</text>
<text x="200" y="194.1">Date:</text>
<text x="263" y="194.1">Rev:</text>
<text x="263" y="196.9">Id: 1/1</text>
</g>
<g font-size="1.8" fill="#840000">
<text x="35" y="11.9">1</text>
<text x="85" y="11.9">2</text>
<text x="135" y="11.9">3</text>
<text x="185" y="11.9">4</text>
<text x="235" y="11.9">5</text>
<text x="285" y="11.9">6</text>
<text x="111.1" y="19.8" transform="rotate(-90 111.1 19.8)">C1</text>
<text x="125.1" y="19.8" transform="rotate(-90 125.1 19.8)">C2</text>
<text x="139.1" y="19.8" transform="rotate(-90 139.1 19.8)">C3</text>
<text x="153" y="19.8" transform="rotate(-90 153 19.8)">C4</text>
<text x="167" y="19.8" transform="rotate(-90 167 19.8)">C5</text>
<text x="181" y="19.8" transform="rotate(-90 181 19.8)">C6</text>
<text x="194.9" y="19.8" transform="rotate(-90 194.9 19.8)">C7</text>
<text x="208.9" y="19.8" transform="rotate(-90 208.9 19.8)">C8</text>
<text x="222.9" y="19.8" transform="rotate(-90 222.9 19.8)">C9</text>
<text x="236.9" y="19.8" transform="rotate(-90 236.9 19.8)">C10</text>
<text x="250.8" y="19.8" transform="rotate(-90 250.8 19.8)">C11</text>
<text x="264.8" y="19.8" transform="rotate(-90 264.8 19.8)">C12</text>
<text x="44.2" y="29.9" transform="rotate(-90 44.2 29.9)">1</text>
<text x="46.7" y="29.9" transform="rotate(-90 46.7 29.9)">5</text>
<text x="10.4" y="35.9">A</text>
<text x="35.1" y="33">4</text>
<text x="49.3" y="30.4" transform="rotate(-90 49.3 30.4)">17</text>
<text x="57.9" y="33">6</text>
<text x="57.9" y="35.6">7</text>
<text x="60.5" y="33.9">C6</text>
<text x="285.4" y="35.9">A</text>
<text x="35.1" y="40.6">2</text>
<text x="57.9" y="38.1">8</text>
<text x="57.9" y="40.6">9</text>
<text x="60.5" y="36.4">C5</text>
<text x="60.5" y="39">C4</text>
<text x="60.5" y="41.5">C3</text>
<text x="103.6" y="39">R1</text>
<text x="34.6" y="45.7">31</text>
<text x="35.1" y="43.2">3</text>
<text x="57.5" y="43.2">10</text>
<text x="57.5" y="45.7">11</text>
<text x="60.5" y="46.6">C1</text>
<text x="60.5" y="44.1">C2</text>
<text x="34.6" y="50.8">14</text>
<text x="34.6" y="53.3">15</text>
<text x="57.5" y="48.3">12</text>
<text x="57.5" y="50.8">13</text>
<text x="57.5" y="53.3">18</text>
<text x="60.5" y="49.1">C12</text>
<text x="60.5" y="51.7">C11</text>
<text x="34.6" y="55.9">16</text>
<text x="34.6" y="58.4">26</text>
<text x="57.5" y="55.9">19</text>
<text x="57.5" y="58.4">20</text>
<text x="60.5" y="54.2">C10</text>
<text x="60.5" y="56.8">C9</text>
<text x="60.5" y="59.3">C8</text>
<text x="31.2" y="64.4">R4</text>
<text x="31.2" y="61.8">R5</text>
<text x="34.6" y="61">27</text>
<text x="34.6" y="63.5">28</text>
<text x="57.5" y="61">21</text>
<text x="57.5" y="63.5">22</text>
<text x="60.5" y="64.4">D+</text>
<text x="103.6" y="63.1">R2</text>
<text x="31.2" y="66.9">R3</text>
<text x="31.2" y="69.5">R2</text>
<text x="34.6" y="66">29</text>
<text x="34.6" y="68.6">30</text>
<text x="34.6" y="71.1">32</text>
<text x="57.5" y="66">23</text>
<text x="57.5" y="68.6">24</text>
<text x="57.5" y="71.1">25</text>
<text x="60.5" y="69.5">SWCLK</text>
<text x="60.5" y="66.9">SWDIO</text>
<text x="31.2" y="72">R1</text>
<text x="46.7" y="76.1" transform="rotate(-90 46.7 76.1)">33</text>
<text x="60.5" y="72">C7</text>
<text x="10.4" y="85.9">B</text>
<text x="103.6" y="87.2">R3</text>
<text x="285.4" y="85.9">B</text>
<text x="40.2" y="90.2">3</text>
<text x="52.9" y="90.2">2</text>
<text x="46.7" y="97.3" transform="rotate(-90 46.7 97.3)">1</text>
<text x="73" y="107.4" transform="rotate(-90 73 107.4)">D+</text>
<text x="72.1" y="110" transform="rotate(-90 72.1 110)">1</text>
<text x="77.2" y="110" transform="rotate(-90 77.2 110)">2</text>
<text x="103.6" y="111.4">R4</text>
<text x="74.7" y="117.6" transform="rotate(-90 74.7 117.6)">3</text>
<text x="44.6" y="127">A4</text>
<text x="10.4" y="135.9">C</text>
<text x="44.6" y="132.1">A5</text>
<text x="44.6" y="134.6">B5</text>
<text x="103.6" y="135.5">R5</text>
<text x="285.4" y="135.9">C</text>
<text x="44.6" y="139.7">A7</text>
<text x="44.6" y="142.2">B7</text>
<text x="44.6" y="144.8">A6</text>
<text x="44.6" y="147.3">B6</text>
<text x="49" y="145.7">D+</text>
<text x="44.6" y="154.9">A8</text>
<text x="44.6" y="157.5">B8</text>
<text x="25.1" y="163.9" transform="rotate(-90 25.1 163.9)">S1</text>
<text x="32.8" y="163.9" transform="rotate(-90 32.8 163.9)">A1</text>
<text x="80.8" y="178.7">SWDIO</text>
<text x="10.4" y="185.9">D</text>
<text x="80.8" y="181.2">SWCLK</text>
<text x="285.4" y="185.9">D</text>
<text x="35" y="199.9">1</text>
<text x="85" y="199.9">2</text>
<text x="135" y="199.9">3</text>
<text x="185" y="199.9">4</text>
<text x="235" y="199.9">5</text>
<text x="285" y="199.9">6</text>
</g>
<g font-size="1.8" fill="#008484">
<text x="73.2" y="19.4">+3V3</text>
<text x="80.8" y="19.4">+3V3</text>
<text x="89.7" y="19.4">+3V3</text>
<text x="30.6" y="28.1">C1</text>
<text x="42.7" y="24.5">+3V3</text>
<text x="77.5" y="25.2">C4</text>
<text x="77.5" y="27.5">1u</text>
<text x="85.1" y="25.2">C5</text>
<text x="85.3" y="27.5">100n</text>
<text x="94" y="25.2">C6</text>
<text x="94.2" y="27.5">100n</text>
<text x="116.9" y="25.2">SW1</text>
<text x="117.3" y="27.5">PG1353</text>
<text x="130.9" y="25.2">SW6</text>
<text x="131.3" y="27.5">PG1353</text>
<text x="144.9" y="25.2">SW11</text>
<text x="145.2" y="27.5">PG1353</text>
<text x="158.9" y="25.2">SW16</text>
<text x="159.2" y="27.5">PG1353</text>
<text x="172.9" y="25.2">SW21</text>
<text x="173.2" y="27.5">PG1353</text>
<text x="186.8" y="25.2">SW26</text>
<text x="187.1" y="27.5">PG1353</text>
<text x="200.8" y="25.2">SW31</text>
<text x="201.1" y="27.5">PG1353</text>
<text x="214.8" y="25.2">SW36</text>
<text x="215.1" y="27.5">PG1353</text>
<text x="228.8" y="25.2">SW41</text>
<text x="229.1" y="27.5">PG1353</text>
<text x="242.7" y="25.2">SW46</text>
<text x="243" y="27.5">PG1353</text>
<text x="256.7" y="25.2">SW51</text>
<text x="257" y="27.5">PG1353</text>
<text x="270.7" y="25.2">SW56</text>
<text x="271" y="27.5">PG1353</text>
<text x="22" y="34.1">GND</text>
<text x="29.7" y="30.4">100n</text>
<text x="37.3" y="33.9">NRST</text>
<text x="45.1" y="35" transform="rotate(-90 45.1 35)">VDD</text>
<text x="53.2" y="33.9">PA0</text>
<text x="73.1" y="33.3">GND</text>
<text x="80.7" y="33.3">GND</text>
<text x="89.6" y="33.3">GND</text>
<text x="115.3" y="33.9">D1</text>
<text x="129.2" y="33.9">D6</text>
<text x="143.3" y="33.9">D11</text>
<text x="157.3" y="33.9">D16</text>
<text x="171.2" y="33.9">D21</text>
<text x="185.2" y="33.9">D26</text>
<text x="199.2" y="33.9">D31</text>
<text x="213.1" y="33.9">D36</text>
<text x="227.1" y="33.9">D41</text>
<text x="241.1" y="33.9">D46</text>
<text x="255" y="33.9">D51</text>
<text x="269" y="33.9">D56</text>
<text x="37.3" y="41.5">PF0</text>
<text x="47.6" y="36.2" transform="rotate(-90 47.6 36.2)">VDDA</text>
<text x="50.2" y="37.8" transform="rotate(-90 50.2 37.8)">VDDIO2</text>
<text x="53.2" y="36.4">PA1</text>
<text x="53.2" y="39">PA2</text>
<text x="53.2" y="41.5">PA3</text>
<text x="115.6" y="36.2">1N4148WS</text>
<text x="129.6" y="36.2">1N4148WS</text>
<text x="143.6" y="36.2">1N4148WS</text>
<text x="157.5" y="36.2">1N4148WS</text>
<text x="171.5" y="36.2">1N4148WS</text>
<text x="185.5" y="36.2">1N4148WS</text>
<text x="199.4" y="36.2">1N4148WS</text>
<text x="213.4" y="36.2">1N4148WS</text>
<text x="227.4" y="36.2">1N4148WS</text>
<text x="241.4" y="36.2">1N4148WS</text>
<text x="255.3" y="36.2">1N4148WS</text>
<text x="269.3" y="36.2">1N4148WS</text>
<text x="37.3" y="44.1">PF1</text>
<text x="37.3" y="46.6">PF11</text>
<text x="53.2" y="44.1">PA4</text>
<text x="53.2" y="46.6">PA5</text>
<text x="37.3" y="51.7">PB0</text>
<text x="53.2" y="49.1">PA6</text>
<text x="53.2" y="51.7">PA7</text>
<text x="116.9" y="49.3">SW2</text>
<text x="117.3" y="51.6">PG1353</text>
<text x="130.9" y="49.3">SW7</text>
<text x="131.3" y="51.6">PG1353</text>
<text x="144.9" y="49.3">SW12</text>
<text x="145.2" y="51.6">PG1353</text>
<text x="158.9" y="49.3">SW17</text>
<text x="159.2" y="51.6">PG1353</text>
<text x="172.9" y="49.3">SW22</text>
<text x="173.2" y="51.6">PG1353</text>
<text x="186.8" y="49.3">SW27</text>
<text x="187.1" y="51.6">PG1353</text>
<text x="200.8" y="49.3">SW32</text>
<text x="201.1" y="51.6">PG1353</text>
<text x="214.8" y="49.3">SW37</text>
<text x="215.1" y="51.6">PG1353</text>
<text x="228.8" y="49.3">SW42</text>
<text x="229.1" y="51.6">PG1353</text>
<text x="242.7" y="49.3">SW47</text>
<text x="243" y="51.6">PG1353</text>
<text x="256.7" y="49.3">SW52</text>
<text x="257" y="51.6">PG1353</text>
<text x="270.7" y="49.3">SW57</text>
<text x="271" y="51.6">PG1353</text>
<text x="37.3" y="54.2">PB1</text>
<text x="37.3" y="56.8">PB2</text>
<text x="37.3" y="59.3">PB3</text>
<text x="52.2" y="59.3">PA10</text>
<text x="53.2" y="54.2">PA8</text>
<text x="53.2" y="56.8">PA9</text>
<text x="115.3" y="58.1">D2</text>
<text x="129.2" y="58.1">D7</text>
<text x="143.3" y="58.1">D12</text>
<text x="157.3" y="58.1">D17</text>
<text x="171.2" y="58.1">D22</text>
<text x="185.2" y="58.1">D27</text>
<text x="199.2" y="58.1">D32</text>
<text x="213.1" y="58.1">D37</text>
<text x="227.1" y="58.1">D42</text>
<text x="241.1" y="58.1">D47</text>
<text x="255" y="58.1">D52</text>
<text x="269" y="58.1">D57</text>
<text x="37.3" y="61.8">PB4</text>
<text x="37.3" y="64.4">PB5</text>
<text x="52.2" y="61.8">PA11</text>
<text x="52.2" y="64.4">PA12</text>
<text x="115.6" y="60.4">1N4148WS</text>
<text x="129.6" y="60.4">1N4148WS</text>
<text x="143.6" y="60.4">1N4148WS</text>
<text x="157.5" y="60.4">1N4148WS</text>
<text x="171.5" y="60.4">1N4148WS</text>
<text x="185.5" y="60.4">1N4148WS</text>
<text x="199.4" y="60.4">1N4148WS</text>
<text x="213.4" y="60.4">1N4148WS</text>
<text x="227.4" y="60.4">1N4148WS</text>
<text x="241.4" y="60.4">1N4148WS</text>
<text x="255.3" y="60.4">1N4148WS</text>
<text x="269.3" y="60.4">1N4148WS</text>
<text x="37.3" y="66.9">PB6</text>
<text x="37.3" y="69.5">PB7</text>
<text x="52.2" y="66.9">PA13</text>
<text x="52.2" y="69.5">PA14</text>
<text x="35.7" y="75.9">U1</text>
<text x="37.3" y="72">PB8</text>
<text x="47.6" y="73.4" transform="rotate(-90 47.6 73.4)">VSS</text>
<text x="50" y="75.9">STM32F042K6Ux</text>
<text x="52.2" y="72">PA15</text>
<text x="116.9" y="73.4">SW3</text>
<text x="117.3" y="75.7">PG1353</text>
<text x="130.9" y="73.4">SW8</text>
<text x="131.3" y="75.7">PG1353</text>
<text x="144.9" y="73.4">SW13</text>
<text x="145.2" y="75.7">PG1353</text>
<text x="158.9" y="73.4">SW18</text>
<text x="159.2" y="75.7">PG1353</text>
<text x="172.9" y="73.4">SW23</text>
<text x="173.2" y="75.7">PG1353</text>
<text x="186.8" y="73.4">SW28</text>
<text x="187.1" y="75.7">PG1353</text>
<text x="200.8" y="73.4">SW33</text>
<text x="201.1" y="75.7">PG1353</text>
<text x="214.8" y="73.4">SW38</text>
<text x="215.1" y="75.7">PG1353</text>
<text x="228.8" y="73.4">SW43</text>
<text x="229.1" y="75.7">PG1353</text>
<text x="242.7" y="73.4">SW48</text>
<text x="243" y="75.7">PG1353</text>
<text x="256.7" y="73.4">SW53</text>
<text x="257" y="75.7">PG1353</text>
<text x="270.7" y="73.4">SW58</text>
<text x="271" y="75.7">PG1353</text>
<text x="45.2" y="81.5">GND</text>
<text x="115.3" y="82.2">D3</text>
<text x="129.2" y="82.2">D8</text>
<text x="143.3" y="82.2">D13</text>
<text x="157.3" y="82.2">D18</text>
<text x="171.2" y="82.2">D23</text>
<text x="185.2" y="82.2">D28</text>
<text x="199.2" y="82.2">D33</text>
<text x="213.1" y="82.2">D38</text>
<text x="227.1" y="82.2">D43</text>
<text x="241.1" y="82.2">D48</text>
<text x="255" y="82.2">D53</text>
<text x="269" y="82.2">D58</text>
<text x="34.8" y="85.4">VBUS</text>
<text x="40.4" y="87.3">XC6206PxxxMR</text>
<text x="45.9" y="85">U2</text>
<text x="55.4" y="85.4">+3V3</text>
<text x="115.6" y="84.5">1N4148WS</text>
<text x="129.6" y="84.5">1N4148WS</text>
<text x="143.6" y="84.5">1N4148WS</text>
<text x="157.5" y="84.5">1N4148WS</text>
<text x="171.5" y="84.5">1N4148WS</text>
<text x="185.5" y="84.5">1N4148WS</text>
<text x="199.4" y="84.5">1N4148WS</text>
<text x="213.4" y="84.5">1N4148WS</text>
<text x="227.4" y="84.5">1N4148WS</text>
<text x="241.4" y="84.5">1N4148WS</text>
<text x="255.3" y="84.5">1N4148WS</text>
<text x="269.3" y="84.5">1N4148WS</text>
<text x="32.1" y="93.7">C2</text>
<text x="42.2" y="91.1">VI</text>
<text x="47.6" y="95.2" transform="rotate(-90 47.6 95.2)">GND</text>
<text x="49.3" y="91.1">VO</text>
<text x="59.7" y="93.7">C3</text>
<text x="32.2" y="96.1">1u</text>
<text x="35" y="101.8">GND</text>
<text x="55.3" y="101.8">GND</text>
<text x="59.7" y="96.1">1u</text>
<text x="116.9" y="97.6">SW4</text>
<text x="117.3" y="99.9">PG1353</text>
<text x="130.9" y="97.6">SW9</text>
<text x="131.3" y="99.9">PG1353</text>
<text x="144.9" y="97.6">SW14</text>
<text x="145.2" y="99.9">PG1353</text>
<text x="158.9" y="97.6">SW19</text>
<text x="159.2" y="99.9">PG1353</text>
<text x="172.9" y="97.6">SW24</text>
<text x="173.2" y="99.9">PG1353</text>
<text x="186.8" y="97.6">SW29</text>
<text x="187.1" y="99.9">PG1353</text>
<text x="200.8" y="97.6">SW34</text>
<text x="201.1" y="99.9">PG1353</text>
<text x="214.8" y="97.6">SW39</text>
<text x="215.1" y="99.9">PG1353</text>
<text x="228.8" y="97.6">SW44</text>
<text x="229.1" y="99.9">PG1353</text>
<text x="242.7" y="97.6">SW49</text>
<text x="243" y="99.9">PG1353</text>
<text x="256.7" y="97.6">SW54</text>
<text x="257" y="99.9">PG1353</text>
<text x="270.7" y="97.6">SW59</text>
<text x="271" y="99.9">PG1353</text>
<text x="45.2" y="103.1">GND</text>
<text x="115.3" y="106.3">D4</text>
<text x="129.2" y="106.3">D9</text>
<text x="143.3" y="106.3">D14</text>
<text x="157.3" y="106.3">D19</text>
<text x="171.2" y="106.3">D24</text>
<text x="185.2" y="106.3">D29</text>
<text x="199.2" y="106.3">D34</text>
<text x="213.1" y="106.3">D39</text>
<text x="227.1" y="106.3">D44</text>
<text x="241.1" y="106.3">D49</text>
<text x="255" y="106.3">D54</text>
<text x="269" y="106.3">D59</text>
<text x="80.4" y="112.8">D61</text>
<text x="115.6" y="108.6">1N4148WS</text>
<text x="129.6" y="108.6">1N4148WS</text>
<text x="143.6" y="108.6">1N4148WS</text>
<text x="157.5" y="108.6">1N4148WS</text>
<text x="171.5" y="108.6">1N4148WS</text>
<text x="185.5" y="108.6">1N4148WS</text>
<text x="199.4" y="108.6">1N4148WS</text>
<text x="213.4" y="108.6">1N4148WS</text>
<text x="227.4" y="108.6">1N4148WS</text>
<text x="241.4" y="108.6">1N4148WS</text>
<text x="255.3" y="108.6">1N4148WS</text>
<text x="269.3" y="108.6">1N4148WS</text>
<text x="80.6" y="115.1">SP0502BAHT</text>
<text x="33.9" y="123.5">USB</text>
<text x="34.8" y="121.2">J1</text>
<text x="73.1" y="123.4">GND</text>
<text x="116.9" y="121.7">SW5</text>
<text x="117.3" y="124">PG1353</text>
<text x="131" y="121.7">SW10</text>
<text x="131.3" y="124">PG1353</text>
<text x="144.9" y="121.7">SW15</text>
<text x="145.2" y="124">PG1353</text>
<text x="158.9" y="121.7">SW20</text>
<text x="159.2" y="124">PG1353</text>
<text x="172.9" y="121.7">SW25</text>
<text x="173.2" y="124">PG1353</text>
<text x="186.8" y="121.7">SW30</text>
<text x="187.1" y="124">PG1353</text>
<text x="200.8" y="121.7">SW35</text>
<text x="201.1" y="124">PG1353</text>
<text x="214.8" y="121.7">SW40</text>
<text x="215.1" y="124">PG1353</text>
<text x="228.8" y="121.7">SW45</text>
<text x="229.1" y="124">PG1353</text>
<text x="242.7" y="121.7">SW50</text>
<text x="243" y="124">PG1353</text>
<text x="256.7" y="121.7">SW55</text>
<text x="257" y="124">PG1353</text>
<text x="270.7" y="121.7">SW60</text>
<text x="271" y="124">PG1353</text>
<text x="37.3" y="127.9">VBUS</text>
<text x="49.7" y="130.5">R1</text>
<text x="51.6" y="128.3">VBUS</text>
<text x="115.3" y="130.4">D5</text>
<text x="129.3" y="130.4">D10</text>
<text x="143.3" y="130.4">D15</text>
<text x="157.3" y="130.4">D20</text>
<text x="171.2" y="130.4">D25</text>
<text x="185.2" y="130.4">D30</text>
<text x="199.2" y="130.4">D35</text>
<text x="213.1" y="130.4">D40</text>
<text x="227.1" y="130.4">D45</text>
<text x="241.1" y="130.4">D50</text>
<text x="255" y="130.4">D55</text>
<text x="269" y="130.4">D60</text>
<text x="38.6" y="133">CC1</text>
<text x="38.6" y="135.5">CC2</text>
<text x="49.3" y="133">5k1</text>
<text x="49.3" y="135.4">5k1</text>
<text x="49.7" y="138">R2</text>
<text x="59.7" y="135.4" transform="rotate(-90 59.7 135.4)">GND</text>
<text x="115.6" y="132.8">1N4148WS</text>
<text x="129.6" y="132.8">1N4148WS</text>
<text x="143.6" y="132.8">1N4148WS</text>
<text x="157.5" y="132.8">1N4148WS</text>
<text x="171.5" y="132.8">1N4148WS</text>
<text x="185.5" y="132.8">1N4148WS</text>
<text x="199.4" y="132.8">1N4148WS</text>
<text x="213.4" y="132.8">1N4148WS</text>
<text x="227.4" y="132.8">1N4148WS</text>
<text x="241.4" y="132.8">1N4148WS</text>
<text x="255.3" y="132.8">1N4148WS</text>
<text x="269.3" y="132.8">1N4148WS</text>
<text x="39.9" y="145.7">D+</text>
<text x="39.9" y="148.2">D+</text>
<text x="37.4" y="155.8">SBU1</text>
<text x="92.9" y="150.8">H1</text>
<text x="93.9" y="153.1">9774020360</text>
<text x="110.7" y="150.8">H2</text>
<text x="111.7" y="153.1">9774020360</text>
<text x="128.5" y="150.8">H3</text>
<text x="129.5" y="153.1">9774020360</text>
<text x="146.3" y="150.8">H4</text>
<text x="147.3" y="153.1">9774020360</text>
<text x="26" y="159.3" transform="rotate(-90 26 159.3)">SHIELD</text>
<text x="33.7" y="159.3" transform="rotate(-90 33.7 159.3)">GND</text>
<text x="37.4" y="158.4">SBU2</text>
<text x="88.3" y="159">GND</text>
<text x="106.1" y="159">GND</text>
<text x="123.9" y="159">GND</text>
<text x="141.7" y="159">GND</text>
<text x="23.6" y="170.4">GND</text>
<text x="31.2" y="170.4">GND</text>
<text x="55.4" y="174.3">+3V3</text>
<text x="55.3" y="188.2">GND</text>
</g>
<g font-size="1.4" fill="#008484">
<text x="67.7" y="173.7">P1</text>
<text x="59.9" y="175.7">TC2030-CTX-Tag-Connect</text>
<text x="60.7" y="178.6">VCC</text>
<text x="68.3" y="178.6">SWDIO/TMS</text>
<text x="60.7" y="181.1">RESET</text>
<text x="60.7" y="183.6">GND</text>
<text x="68" y="181.1">SWCLK/TCK</text>
<text x="69.7" y="183.6">SWO/TDO</text>
</g>
<g font-size="1.4" fill="#840000">
<text x="58" y="177.8">1</text>
<text x="78.4" y="177.8">2</text>
<text x="58" y="180.3">3</text>
<text x="58" y="182.9">5</text>
<text x="78.4" y="180.3">4</text>
<text x="78.4" y="182.9">6</text>
</g>
</svg>
